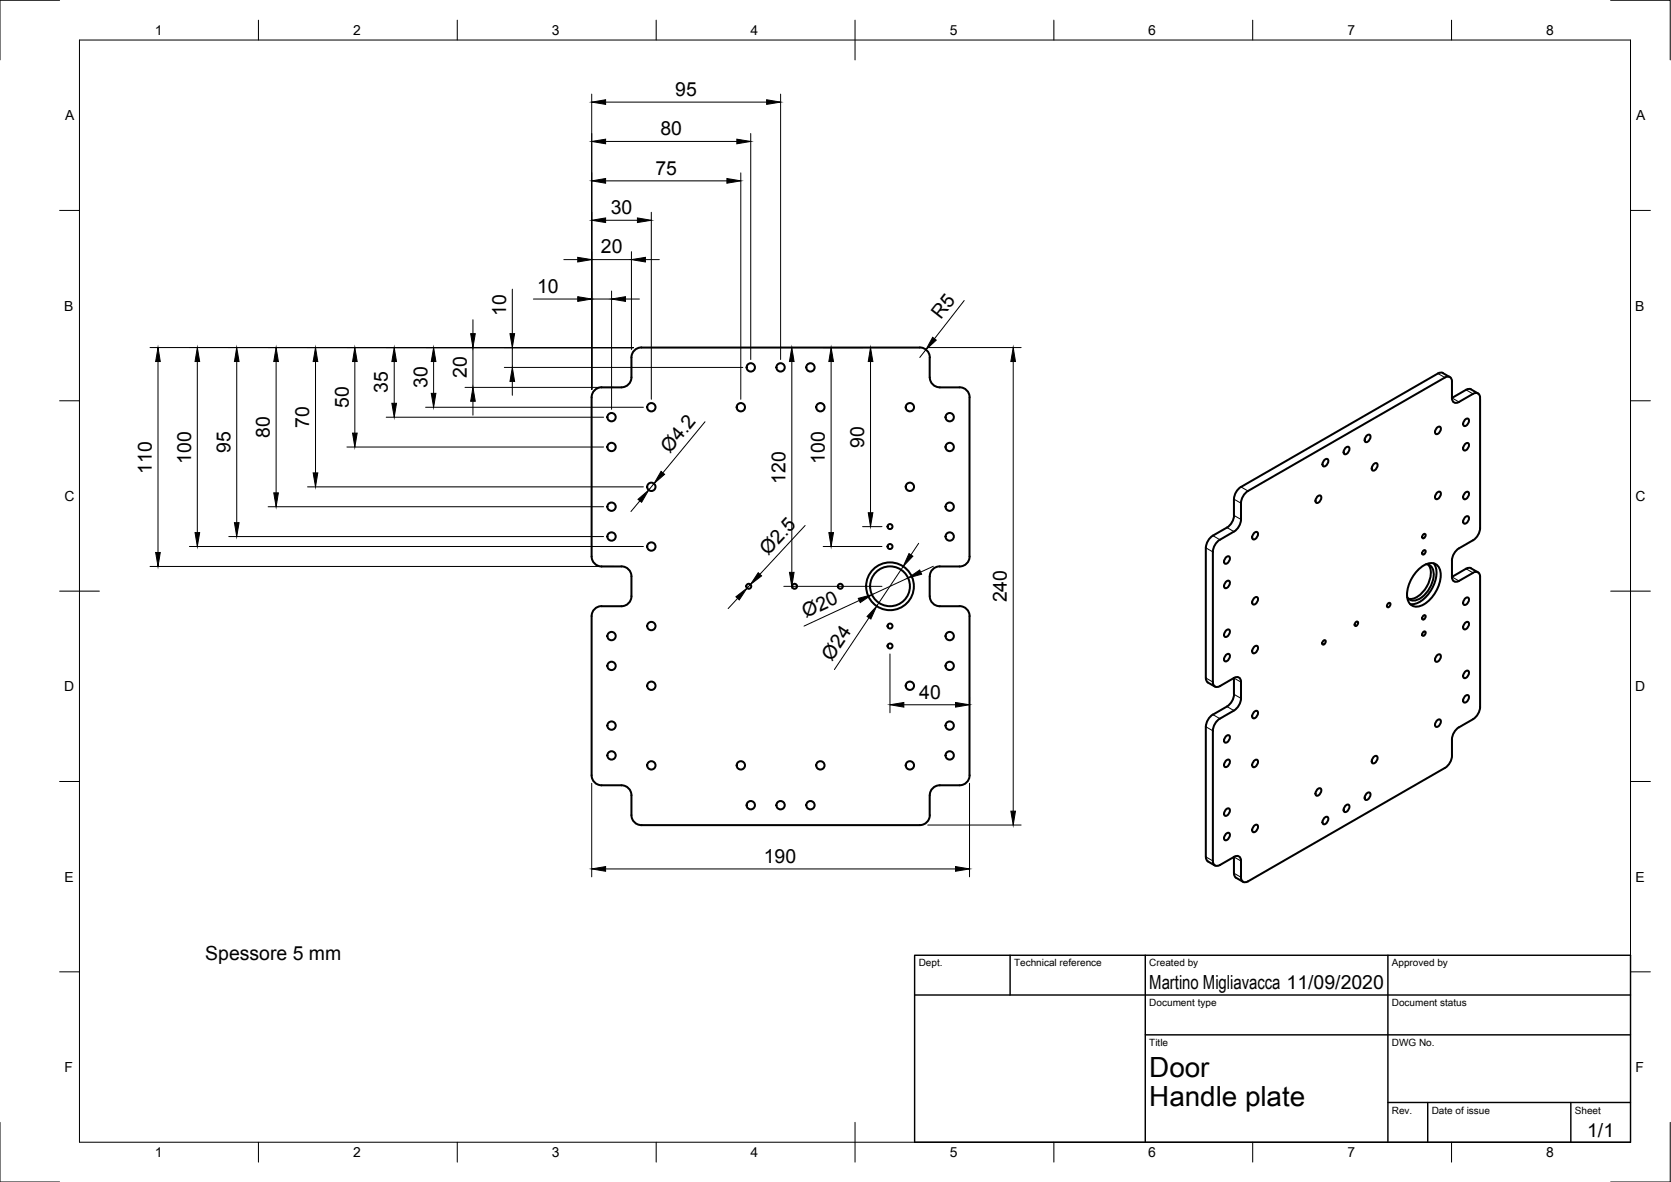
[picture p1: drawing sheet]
<svg xmlns="http://www.w3.org/2000/svg" width="420mm" height="297mm" viewBox="0 0 420 297" stroke-linecap="round" stroke-linejoin="round" font-family="sans-serif">
<!-- layer: Visible -->
<g fill="none" stroke="#000" stroke-width=".51">
<path d="M151.3 97.4h5M151.3 97.3a2.51 2.51 0 0 0-2.5 2.6v39.9a2.51 2.51 0 0 0 2.5 2.6h5M158.8 94.8a2.51 2.51 0 0 1-2.5 2.5M158.8 94.8v-5a2.51 2.51 0 0 1 2.5-2.5h70a2.47 2.47 0 0 1 2.5 2.5v5M233.8 94.8a2.51 2.51 0 0 0 2.5 2.5M236.3 97.4h5M241.3 97.3a2.51 2.51 0 0 1 2.5 2.5v40.1a2.47 2.47 0 0 1-2.5 2.5M362.8 93.8l1.8 1M362.8 93.7l-.6-.1-.6 .3-49.6 28.5M365.1 100a1.08 1.08 0 0 0 .5 1.1 1.08 1.08 0 0 0 1.3-.1l3.5-2a1.08 1.08 0 0 1 1.2-.1 1.08 1.08 0 0 1 .6 1.1v32.7a3.9 3.9 0 0 1-1.8 3.1l-3.6 2a3.9 3.9 0 0 0-1.7 3.1v4.1M365.1 100v-4.1a1.08 1.08 0 0 0-.5-1.2 1.08 1.08 0 0 0-1.3 .2l-49.5 28.5a3.9 3.9 0 0 0-1.8 3.1v4M371.6 98.9l-1.7-1.1-.6-.1-4.2 2.3"/>
<path d="M333 115.6l.8-.2a1.21 1.21 0 0 1-1.1 1.8 1.05 1.05 0 0 1 .3-1.6zM338.3 112.6l.8-.3a1.21 1.21 0 0 1-1.1 1.8 1.05 1.05 0 0 1 .3-1.5zM343.6 109.5l.8-.2a1.21 1.21 0 0 1-1.1 1.8 1.05 1.05 0 0 1 .3-1.6zM345.4 116.7l.8-.3a1.21 1.21 0 0 1-1.1 1.8 1.05 1.05 0 0 1 .3-1.5zM361.3 107.5l.8-.2a1.21 1.21 0 0 1-1.1 1.8 1.05 1.05 0 0 1 .3-1.6zM368.3 111.6l.9-.2a1.21 1.21 0 0 1-1.1 1.8 1.05 1.05 0 0 1 .2-1.6zM368.3 105.5l.9-.3a1.21 1.21 0 0 1-1.1 1.8 1.05 1.05 0 0 1 .2-1.5zM305 138.7v32.7M306.7 135.6a3.9 3.9 0 0 0-1.7 3.1M310.3 125.4v4.1M310.3 129.5a3.9 3.9 0 0 1-1.8 3.1l-3.5 2a4 4 0 0 0-1.8 3.1v32.7l.3 .9 2 1.2M312 130.5a3.9 3.9 0 0 1-1.7 3.1l-3.6 2"/>
<path d="M312 122.3a3.9 3.9 0 0 0-1.7 3.1M315.3 134l.8-.3a1.21 1.21 0 0 1-1 1.8 1.05 1.05 0 0 1 .2-1.5zM331.2 124.8l.8-.3a1.21 1.21 0 0 1-1 1.9 1.05 1.05 0 0 1 .2-1.6zM357.8 138.5l.2-.2h.4a.68 .68 0 0 1-.1 .7 .68 .68 0 0 1-.7 .3zM357.8 134.4l.2-.2h.4a.68 .68 0 0 1-.1 .8 .68 .68 0 0 1-.7 .2zM361.3 123.9l.8-.3a1.21 1.21 0 0 1-1.1 1.8 1.05 1.05 0 0 1 .3-1.5zM368.3 123.9l.9-.3a1.21 1.21 0 0 1-1.1 1.8 1.05 1.05 0 0 1 .2-1.5zM368.3 130l.9-.2a1.21 1.21 0 0 1-1.1 1.8 1.05 1.05 0 0 1 .2-1.6zM151.3 152.3a2.51 2.51 0 0 0-2.5 2.5v40a2.51 2.51 0 0 0 2.5 2.5h5a2.51 2.51 0 0 1 2.5 2.6v4.9a2.51 2.51 0 0 0 2.5 2.6h70a2.48 2.48 0 0 0 2.5-2.5v-5a2.51 2.51 0 0 1 2.5-2.6h5M156.3 142.3a2.51 2.51 0 0 1 2.5 2.6v4.9a2.51 2.51 0 0 1-2.5 2.5h-5M236.3 142.4h5M236.3 142.3a2.51 2.51 0 0 0-2.5 2.5v5a2.55 2.55 0 0 0 2.5 2.5h5"/>
<path d="M241.3 152.3a2.51 2.51 0 0 1 2.5 2.5v40a2.47 2.47 0 0 1-2.5 2.5M308.2 158.5l.8-.3a1.21 1.21 0 0 1-1 1.8 1.05 1.05 0 0 1 .2-1.5zM308.2 140.1l.8-.3a1.21 1.21 0 0 1-1 1.8 1.05 1.05 0 0 1 .2-1.5zM308.2 146.2l.8-.2a1.21 1.21 0 0 1-1 1.8 1.05 1.05 0 0 1 .2-1.6zM315.3 150.4l.8-.3a1.21 1.21 0 0 1-1 1.8 1.05 1.05 0 0 1 .2-1.5zM340.8 156.4l.2-.2 .4 .1a.68 .68 0 0 1-.1 .7 .68 .68 0 0 1-.6 .2zM348.9 151.7l.3-.2 .4 .1a.68 .68 0 0 1-.1 .7 .68 .68 0 0 1-.7 .2zM356.7 143.1a3.8 3.8 0 0 1 4.6-1.2 4.5 4.5 0 0 1 .5 5.2 8.2 8.2 0 0 1-5.3 5.3 2.47 2.47 0 0 1-2.7-3 9.5 9.5 0 0 1 2.9-6.3zM357.8 158.9l.2-.2 .4 .1a.68 .68 0 0 1-.1 .7 .68 .68 0 0 1-.7 .2zM357.8 154.8l.2-.2 .4 .1a.68 .68 0 0 1-.1 .7 .68 .68 0 0 1-.7 .2zM358.6 141.8a2.11 2.11 0 0 1 1.9 2.4 7.2 7.2 0 0 1-4.8 6.7 1.78 1.78 0 0 1-1.9-.9M359.1 141.9a4.9 4.9 0 0 1-.4 5.5 4.9 4.9 0 0 1-4.6 3.1"/>
<path d="M360.4 141.6a5.5 5.5 0 0 1 0 5.6 7.4 7.4 0 0 1-5.3 4.6h-.6M365.1 145a1.08 1.08 0 0 0 .5 1.1 1.08 1.08 0 0 0 1.3-.1M366.8 146l3.6-2.1a1.08 1.08 0 0 1 1.2-.1 1.08 1.08 0 0 1 .6 1.2v32.7M368.3 150.5l.9-.3a1.21 1.21 0 0 1-1.1 1.8 1.05 1.05 0 0 1 .2-1.5zM368.3 156.6l.9-.3a1.21 1.21 0 0 1-1.1 1.8 1.05 1.05 0 0 1 .2-1.5zM371.6 143.8l-1.7-1-.6-.1-4.2 2.3M305 171.4a1.08 1.08 0 0 0 .5 1.1 1.08 1.08 0 0 0 1.2-.1M305 179.6a4 4 0 0 0-1.8 3v32.7l.3 1 2 1.2M308.2 164.6l.8-.2a1.21 1.21 0 0 1-1 1.8 1.05 1.05 0 0 1 .2-1.6zM308.5 177.6l-3.5 2M310.3 170.4v4.1M310.3 170.4l-3.6 2"/>
<path d="M310.3 170.4a1.08 1.08 0 0 1 1.2-.1 1.08 1.08 0 0 1 .5 1.1v4.1a3.9 3.9 0 0 1-1.7 3.1l-3.6 2M310.3 170.4h.1M310.3 174.5a3.9 3.9 0 0 1-1.8 3M315.3 179l.8-.3a1.21 1.21 0 0 1-1 1.8 1.05 1.05 0 0 1 .2-1.5zM315.3 162.6l.8-.3a1.21 1.21 0 0 1-1 1.8 1.05 1.05 0 0 1 .2-1.5zM332.7 161.1l.2-.2 .4 .1a.68 .68 0 0 1-.1 .7 .68 .68 0 0 1-.7 .2zM361.3 164.7l.8-.2a1.21 1.21 0 0 1-1.1 1.8 1.05 1.05 0 0 1 .3-1.6zM368.3 168.9l.9-.3a1.21 1.21 0 0 1-1.1 1.8 1.05 1.05 0 0 1 .2-1.5zM368.3 175l.9-.3a1.21 1.21 0 0 1-1.1 1.8 1.05 1.05 0 0 1 .2-1.5zM372.2 177.7a3.9 3.9 0 0 1-1.8 3l-3.6 2.1M305 183.6v32.8M306.7 180.6a3.9 3.9 0 0 0-1.7 3"/>
<path d="M308.2 185.1l.8-.3a1.21 1.21 0 0 1-1 1.8 1.05 1.05 0 0 1 .2-1.5zM308.2 191.2l.8-.3a1.21 1.21 0 0 1-1 1.8 1.05 1.05 0 0 1 .2-1.5zM315.3 191.2l.8-.3a1.21 1.21 0 0 1-1 1.9 1.05 1.05 0 0 1 .2-1.6zM331.2 198.4l.8-.3a1.21 1.21 0 0 1-1 1.8 1.05 1.05 0 0 1 .2-1.5zM343.6 199.5l.8-.3a1.21 1.21 0 0 1-1.1 1.8 1.05 1.05 0 0 1 .3-1.5zM345.4 190.3l.8-.3a1.21 1.21 0 0 1-1.1 1.8 1.05 1.05 0 0 1 .3-1.5zM361.3 181.1l.8-.3a1.21 1.21 0 0 1-1.1 1.8 1.05 1.05 0 0 1 .3-1.5zM366.9 182.8a3.9 3.9 0 0 0-1.8 3v4.1a3.9 3.9 0 0 1-1.8 3.1l-49.5 28.5M305 216.3a1.08 1.08 0 0 0 .5 1.2 1.08 1.08 0 0 0 1.2-.1M308.2 209.6l.8-.3a1.21 1.21 0 0 1-1 1.8 1.05 1.05 0 0 1 .2-1.5zM308.2 203.5l.8-.3a1.21 1.21 0 0 1-1 1.8 1.05 1.05 0 0 1 .2-1.5zM310.3 215.4l.1 4.7 .4 .5 1.7 1"/>
<path d="M310.3 215.4l-3.6 2M310.3 215.3a1.08 1.08 0 0 1 1.2-.1 1.08 1.08 0 0 1 .5 1.2v4.1a1.08 1.08 0 0 0 .6 1.1 1.08 1.08 0 0 0 1.2-.1M310.3 215.3h.1M315.3 207.6l.8-.3a1.21 1.21 0 0 1-1 1.8 1.05 1.05 0 0 1 .2-1.5zM333 205.6l.8-.3a1.21 1.21 0 0 1-1.1 1.8 1.05 1.05 0 0 1 .3-1.5zM338.3 202.5l.8-.3a1.21 1.21 0 0 1-1.1 1.8 1.05 1.05 0 0 1 .3-1.5z"/>
<circle cx="188.8" cy="92.3" r="1.05"/>
<circle cx="196.3" cy="92.3" r="1.05"/>
<circle cx="203.8" cy="92.3" r="1.05"/>
<circle cx="153.8" cy="104.8" r="1.05"/>
<circle cx="153.8" cy="112.3" r="1.05"/>
<circle cx="163.8" cy="102.3" r="1.05"/>
<circle cx="186.3" cy="102.3" r="1.05"/>
<circle cx="206.3" cy="102.3" r="1.05"/>
<circle cx="228.8" cy="102.3" r="1.05"/>
<circle cx="238.8" cy="112.3" r="1.05"/>
<circle cx="238.8" cy="104.8" r="1.05"/>
<circle cx="153.8" cy="134.8" r="1.05"/>
<circle cx="153.8" cy="127.3" r="1.05"/>
<circle cx="163.8" cy="122.3" r="1.05"/>
<circle cx="163.8" cy="137.3" r="1.05"/>
<circle cx="223.8" cy="132.3" r=".62"/>
<circle cx="223.8" cy="137.3" r=".62"/>
<circle cx="228.8" cy="122.3" r="1.05"/>
<circle cx="238.8" cy="127.3" r="1.05"/>
<circle cx="238.8" cy="134.8" r="1.05"/>
<circle cx="153.8" cy="159.8" r="1.05"/>
<circle cx="163.8" cy="157.3" r="1.05"/>
<circle cx="188.3" cy="147.3" r=".62"/>
<circle cx="199.8" cy="147.3" r=".62"/>
<circle cx="211.3" cy="147.3" r=".62"/>
<circle cx="223.8" cy="157.3" r=".62"/>
<circle cx="223.8" cy="147.3" r="6"/>
<circle cx="223.8" cy="147.3" r="5"/>
<circle cx="238.8" cy="159.8" r="1.05"/>
<circle cx="153.8" cy="167.3" r="1.05"/>
<circle cx="163.8" cy="172.3" r="1.05"/>
<circle cx="223.8" cy="162.3" r=".62"/>
<circle cx="228.8" cy="172.3" r="1.05"/>
<circle cx="238.8" cy="167.3" r="1.05"/>
<circle cx="153.8" cy="189.8" r="1.05"/>
<circle cx="153.8" cy="182.3" r="1.05"/>
<circle cx="163.8" cy="192.3" r="1.05"/>
<circle cx="186.3" cy="192.3" r="1.05"/>
<circle cx="206.3" cy="192.3" r="1.05"/>
<circle cx="228.8" cy="192.3" r="1.05"/>
<circle cx="238.8" cy="189.8" r="1.05"/>
<circle cx="238.8" cy="182.3" r="1.05"/>
<circle cx="188.8" cy="202.3" r="1.05"/>
<circle cx="196.3" cy="202.3" r="1.05"/>
<circle cx="203.8" cy="202.3" r="1.05"/>
</g>
<!-- layer: Visible Narrow -->
<g fill="none" stroke="#000" stroke-width=".25">
<path d="M361.5 93.9l1.8 1M365.1 100l1.7 1M368.6 98l1.8 1M303.2 137.7l1.8 1M305 134.6l1.7 1M308.5 132.6l1.8 1M310.3 129.5l1.7 1M310.3 125.4l1.7 1.1M312 122.4l1.8 1M365.1 145l1.7 1M368.6 142.9l1.8 1.1M303.2 170.4l1.8 1"/>
<path d="M305 179.6l1.7 1M308.5 177.6l1.8 1M310.3 174.5l1.7 1M310.3 170.4l1.7 1M303.2 182.6l1.8 1M303.2 215.3l1.8 1.1M310.3 219.4l1.7 1.1M310.3 215.4l1.7 1"/>
</g>
<!-- layer: Border -->
<g fill="none" stroke="#000" stroke-width=".25">
<path d="M15 .1h-15v15M20 10.1h390v276.9h-390zM65 5.1v5M115 5.1v5M165 5.1v5M215 5.1v10M265 5.1v5M315 5.1v5M365 5.1v5M405 .1h15v15M15 52.9h5M410 52.9h5"/>
<path d="M15 100.7h5M410 100.7h5M15 148.6h10M405 148.6h10M15 196.4h5M410 196.4h5M15 244.2h5M410 244.2h5M0 282.1v14.9h15M65 287v5M115 287v5M165 287v5"/>
<path d="M215 282.1v9.9M265 287v5M315 287v5M365 287v5M420 282.1v14.9h-15"/>
</g>
<!-- layer: TitleBlock -->
<path d="M230 240.1h180v46.9h-180zM230 250h180M254 240.1v9.9M288 240.1v46.9M349 240.1v46.9M288 260.1h122M349 277.1h61M359 277.1v9.9M395 277.1v9.9" fill="none" stroke="#000" stroke-width=".36"/>
<!-- layer: Dimensions -->
<g fill="none" stroke="#000" stroke-width=".25">
<path d="M148.8 23.7v74.1M152.3 35.5h33M152.3 25.7h40.5M188.8 33.6v56.7M196.3 23.7v66.6M152.3 55.4h8M152.3 45.5h30.5M163.8 53.3v47M186.3 43.4v56.9M128.8 72.7v11.1M134.1 75.1h11.2M141.8 65.2h3.5"/>
<path d="M148.8 75.1h5M148.8 65.2h10M153.8 73.1v29.8M157.3 75.1h3.5M158.8 63.3v24.5M162.3 65.2h3.5M242.4 75.5l-7.4 9.6M37.7 87.3h121.6M39.7 90.9v47.9M49.6 90.9v42.9M59.5 90.9v40.4M69.4 90.9v33"/>
<path d="M79.3 90.9v27.9M89.2 90.9v17.9M99.1 90.9v10.5M109 90.9v8M116.9 97.4h37.4M118.9 80.4v3.4M118.9 87.3v10.1M126.8 92.3h60M128.8 87.3v5M128.8 95.8v3.5M197.1 87.3h19.8M199.1 90.9v52.9"/>
<path d="M209 90.9v42.9M218.9 90.9v37.9M232.8 87.9l-1.5 1.9M233.3 87.3h23.5M254.8 90.9v112.9M87.2 112.3h64.6M97.1 104.8h54.7M107 102.3h54.8M118.9 100.8v3.5M177.3 106l-10.6 12.8M47.6 137.3h114.2M57.5 134.8h94.3"/>
<path d="M67.4 127.3h84.4M77.3 122.4h84.5M160.9 125.9l-2.3 2.7M164.4 121.5l-1.3 1.7M202.4 132.1l-11.3 12.2M207 137.3h14.8M216.9 132.3h4.9M231 136.5l-2 3M37.7 142.4h116.6M185.5 150.4l-2.4 2.5M188.7 146.9l-.9 .9M197.1 147.3h24.7"/>
<path d="M216 150.9l-13.8 6.4M218.5 155.2l-8.7 13.1M227.1 142.4l-6.7 9.9M228.3 145.3l-9.1 4.1M234.7 142.3l-3.2 1.5M223.8 164.3v14.8M227.3 177.1h13M243.8 175.1v1M148.8 196.8v23.6M243.8 196.8v23.6M152.3 218.4h88M233.3 207.3h23.5"/>
</g>
<g fill="#000" stroke="#000" stroke-width=".25">
<path d="M148.8 35.5l3.5-.5v1.1zM148.8 25.7l3.5-.6v1.1zM185.3 35l3.5 .5-3.5 .6zM192.8 25.1l3.5 .6-3.5 .5zM148.8 55.4l3.5-.6v1.1zM148.8 45.5l3.5-.6v1.1zM160.3 54.8l3.5 .6-3.5 .5zM182.8 44.9l3.5 .6-3.5 .5zM145.3 74.6l3.5 .5-3.5 .6zM145.3 64.7l3.5 .5-3.5 .6zM153.8 75.1l3.5-.5v1.1zM158.8 65.2l3.5-.5v1.1z"/>
<path d="M39.7 87.3l.6 3.6h-1.2zM49.6 87.3l.6 3.6h-1.2zM59.5 87.3l.6 3.6h-1.2zM69.4 87.3l.6 3.6h-1.2zM79.3 87.3l.6 3.6h-1.2zM89.2 87.3l.6 3.6h-1.2zM99.1 87.3l.6 3.6h-1.2zM109 87.3l.6 3.6h-1.2zM108.4 98.9h1.2l-.6 3.4zM118.3 83.8h1.2l-.6 3.5zM128.8 92.3l.6 3.5h-1.2zM128.2 83.8h1.2l-.6 3.5z"/>
<path d="M199.1 87.3l.6 3.6h-1.2zM209 87.3l.6 3.6h-1.2zM218.9 87.3l.6 3.6h-1.2zM234.5 84.8l.9 .7-2.6 2.4zM254.8 87.3l.5 3.6h-1.1zM78.7 118.8h1.2l-.6 3.6zM88.6 108.8h1.2l-.6 3.5zM98.5 101.4h1.2l-.6 3.4zM118.9 97.4l.6 3.4h-1.2zM166.2 118.5l.9 .7-2.7 2.3zM39.1 138.8h1.2l-.6 3.6zM49 133.8h1.2l-.6 3.5z"/>
<path d="M58.9 131.3h1.2l-.6 3.5zM68.8 123.9h1.2l-.6 3.4zM160.4 125.5l2.7-2.3-1.8 3zM208.4 133.8h1.2l-.6 3.5zM218.3 128.8h1.2l-.6 3.5zM228.6 139.1l.9 .7-2.4 2.6zM185 150l2.8-2.2-1.9 3zM190.6 143.9l.9 .8-2.8 2.2zM198.5 143.8h1.2l-.6 3.5zM215.8 150.4l3.4-1-2.9 2zM220.4 152.3l-1.4 3.3-1-.7zM228.3 145.3l2.9-2.1 .5 1.1z"/>
<path d="M223.8 177.1l3.5-.6v1.2zM240.3 176.5l3.5 .6-3.5 .6zM148.8 218.4l3.5-.6v1.2zM240.3 217.8l3.5 .6-3.5 .6zM254.2 203.8h1.1l-.5 3.5z"/>
</g>
<g font-size="7">
<text x="289" y="270.6">Door</text>
<text x="289" y="278.1">Handle plate</text>
</g>
<g font-size="4.9">
<text x="169.8" y="24.1">95</text>
<text x="166.1" y="34">80</text>
<text x="164.8" y="43.9">75</text>
<text x="153.6" y="53.8">30</text>
<text x="151.1" y="63.7">20</text>
<text x="135.1" y="73.6">10</text>
<text x="127.3" y="79.4" transform="rotate(-90 127.3 79.4)">10</text>
<text x="236.6" y="80.5" transform="rotate(-52 236.6 80.5)">R5</text>
<text x="117.4" y="95" transform="rotate(-90 117.4 95)">20</text>
<text x="97.6" y="98.8" transform="rotate(-90 97.6 98.8)">35</text>
<text x="107.5" y="97.5" transform="rotate(-90 107.5 97.5)">30</text>
<text x="77.8" y="107.6" transform="rotate(-90 77.8 107.6)">70</text>
<text x="87.7" y="102.6" transform="rotate(-90 87.7 102.6)">50</text>
<text x="58" y="113.8" transform="rotate(-90 58 113.8)">95</text>
<text x="67.9" y="110.1" transform="rotate(-90 67.9 110.1)">80</text>
<text x="217.3" y="112.6" transform="rotate(-90 217.3 112.6)">90</text>
<text x="38.2" y="119.1" transform="rotate(-90 38.2 119.1)">110</text>
<text x="48.1" y="116.6" transform="rotate(-90 48.1 116.6)">100</text>
<text x="168.5" y="114.1" transform="rotate(-51 168.5 114.1)">Ø4.2</text>
<text x="207.4" y="116.6" transform="rotate(-90 207.4 116.6)">100</text>
<text x="197.5" y="121.6" transform="rotate(-90 197.5 121.6)">120</text>
<text x="193.1" y="139.7" transform="rotate(-47 193.1 139.7)">Ø2.5</text>
<text x="202.6" y="155.3" transform="rotate(-25 202.6 155.3)">Ø20</text>
<text x="253.2" y="151.4" transform="rotate(-90 253.2 151.4)">240</text>
<text x="209.1" y="166.3" transform="rotate(-56 209.1 166.3)">Ø24</text>
<text x="231.1" y="175.5">40</text>
<text x="192" y="216.8">190</text>
<text x="51.6" y="241.3">Spessore 5 mm</text>
<text x="289" y="248.5">Martino Migliavacca 11/09/2020</text>
<text x="399.1" y="285.7">1/1</text>
</g>
<g font-size="3.5">
<text x="39" y="8.8">1</text>
<text x="88.8" y="8.8">2</text>
<text x="138.8" y="8.8">3</text>
<text x="188.7" y="8.8">4</text>
<text x="238.8" y="8.8">5</text>
<text x="288.7" y="8.8">6</text>
<text x="338.8" y="8.8">7</text>
<text x="388.8" y="8.8">8</text>
<text x="16.4" y="30.2">A</text>
<text x="411.4" y="30.2">A</text>
<text x="16.2" y="78">B</text>
<text x="411.2" y="78">B</text>
<text x="16.2" y="125.9">C</text>
<text x="411.2" y="125.9">C</text>
<text x="16.2" y="173.7">D</text>
<text x="411.2" y="173.7">D</text>
<text x="16.2" y="221.6">E</text>
<text x="411.2" y="221.6">E</text>
<text x="16.2" y="269.4">F</text>
<text x="411.2" y="269.4">F</text>
<text x="39" y="290.8">1</text>
<text x="88.8" y="290.8">2</text>
<text x="138.8" y="290.8">3</text>
<text x="188.7" y="290.8">4</text>
<text x="238.8" y="290.8">5</text>
<text x="288.7" y="290.8">6</text>
<text x="338.8" y="290.8">7</text>
<text x="388.8" y="290.8">8</text>
</g>
<g font-size="2.5">
<text x="231" y="242.9">Dept.</text>
<text x="255" y="242.9">Technical reference</text>
<text x="289" y="242.9">Created by</text>
<text x="350" y="242.9">Approved by</text>
<text x="289" y="252.8">Document type</text>
<text x="350" y="252.8">Document status</text>
<text x="289" y="262.9">Title</text>
<text x="350" y="262.9">DWG No.</text>
<text x="350" y="279.9">Rev.</text>
<text x="360" y="279.9">Date of issue</text>
<text x="396" y="279.9">Sheet</text>
</g>
</svg>
